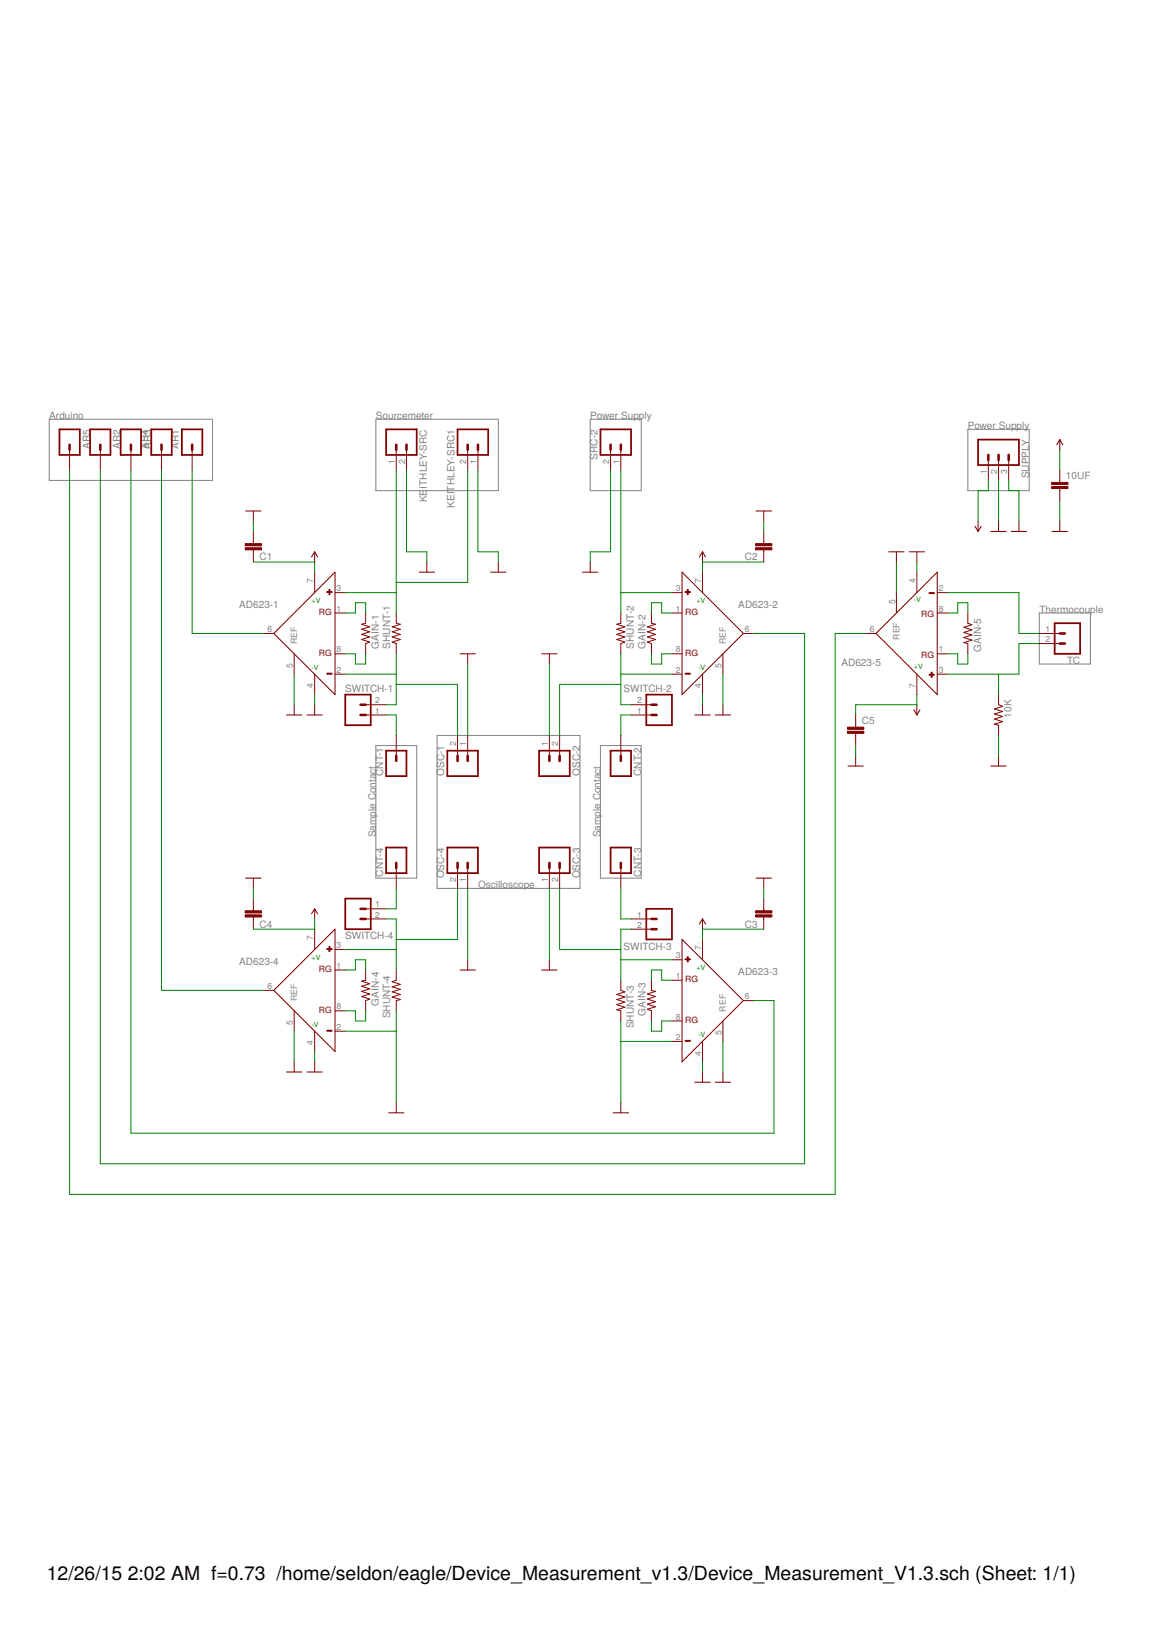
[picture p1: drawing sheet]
<svg xmlns="http://www.w3.org/2000/svg" width="210mm" height="297mm" viewBox="0 0 210 297" stroke-linecap="round" stroke-linejoin="round" font-family="sans-serif">
<path d="M9 76.3h29.7v11.1h-29.7zM68.4 76.3h22.2v13h-22.2zM107.4 76.3h9.2v13h-9.2zM176 78.1h11.2v11.2h-11.2zM189 111.6h9.3v9.3h-9.3zM68.4 135.7h7.4v24.1h-7.4zM79.5 133.9h26v27.8h-26zM109.2 135.7h7.4v24.1h-7.4z" fill="none" stroke="#808080" stroke-width=".18"/>
<g fill="none" stroke="#800000" stroke-width=".19">
<path d="M44.7 93h2.8M137.5 93h2.8M177.4 95.8l.5 .9 .6-.9M180.2 96.7h2.8M183.9 96.7h2.8M191.4 96.7h2.8M192.2 80.9l.6-.9 .5 .9M56.7 101.4l.5-1 .6 1M60.9 104.1v22.3l-11.1-11.1zM76.3 104.1h2.7M83.7 119h2.8M89.3 104.1h2.7"/>
<path d="M98.5 119h2.8M106 104.1h2.8M124.1 104.1l11.1 11.2-11.1 11.1zM127.2 101.4l.6-1 .5 1M161.7 100.4h2.7M165.4 100.4h2.8M170.5 104.1v22.3l-11.2-11.1zM52.1 130.1h2.8M55.8 130.1h2.8M126.4 130.1h2.8M130.1 130.1h2.8M154.2 139.4h2.8"/>
<path d="M166.2 129.2l.6 .9 .5-.9M180.2 139.4h2.8M44.7 159.8h2.8M137.5 159.8h2.8M56.7 166.3l.5-.9 .6 .9M60.9 169.1v22.3l-11.1-11.1zM83.7 176.6h2.8M98.5 176.6h2.8M124.1 171l11.1 11.1-11.1 11.2zM127.2 168.2l.6-.9 .5 .9M52.1 195.1h2.8M55.8 195.1h2.8"/>
<path d="M126.4 197h2.8M130.1 197h2.8M70.7 202.5h2.8M111.5 202.5h2.8"/>
</g>
<g fill="#800000" stroke="#800000" stroke-width=".18">
<path d="M59.8 107.3h.2v.9h-.2z"/>
<path d="M59.5 107.7h.9v.1h-.9z"/>
<path d="M59.5 122.5h.9v.2h-.9z"/>
<path d="M125 107.3h.2v.9h-.2z"/>
<path d="M124.6 107.7h1v.1h-1z"/>
<path d="M124.6 122.5h1v.2h-1z"/>
<path d="M125 174.1h.2v1h-.2z"/>
<path d="M124.6 174.5h1v.2h-1z"/>
<path d="M124.6 189.4h1v.1h-1z"/>
<path d="M59.8 172.3h.2v.9h-.2z"/>
<path d="M59.5 172.7h.9v.1h-.9z"/>
<path d="M59.5 187.5h.9v.2h-.9z"/>
<path d="M169.4 122.3h.1v1h-.1z"/>
<path d="M169 122.7h.9v.2h-.9z"/>
<path d="M169 107.9h.9v.1h-.9z"/>
<path d="M191.3 88.5h2.9v.4h-2.9z"/>
<path d="M191.3 87.8h2.9v.4h-2.9z"/>
<path d="M44.6 99h3v.3h-3z"/>
<path d="M44.6 99.7h3v.4h-3z"/>
<path d="M137.4 99h3v.3h-3z"/>
<path d="M137.4 99.7h3v.4h-3z"/>
<path d="M137.4 165.8h3v.4h-3z"/>
<path d="M137.4 166.5h3v.4h-3z"/>
<path d="M44.6 165.8h3v.4h-3z"/>
<path d="M44.6 166.5h3v.4h-3z"/>
<path d="M154.2 133.1h2.9v.4h-2.9z"/>
<path d="M154.2 132.4h2.9v.3h-2.9z"/>
</g>
<g fill="none" stroke="#800000" stroke-width=".18">
<path d="M12.7 81.9v3.7M18.2 81.9v3.7M23.8 81.9v3.7M29.4 81.9v3.7M34.9 81.9v3.7M46.1 93v1.9M46.1 96.7v2.3M72.1 81.9v3.7M73.9 81.9v3.7M85.1 81.9v3.7M86.9 81.9v3.7M111.1 81.9v3.7"/>
<path d="M112.9 81.9v3.7M138.9 93v1.9M138.9 96.7v2.3M177.9 94.9v1.8M179.8 83.7v3.7M181.6 83.7v3.7M181.6 94.9v1.8M183.5 83.7v3.7M185.3 94.9v1.8M192.8 80v1.9M192.8 85.6v2.2M192.8 88.9v2.2"/>
<path d="M192.8 94.9v1.8M46.1 100.1v2.2M47.9 115.3h1.9M53.5 119v3.7M57.2 100.4v1.9M57.2 104.1v3.8M60.9 107.9h1.9M60.9 111.6h1.9M60.9 119h1.9M66.5 111.6v1.8l-.7 .2 1.4 .5-1.4 .4 1.4 .5-1.4 .5 1.4 .4-1.4 .5 1.4 .5-.7 .2v1.9M72.1 111.6v1.8l.7 .2-1.5 .5 1.5 .4-1.5 .5 1.5 .5-1.5 .4 1.5 .5-1.5 .5 .8 .2v1.9M77.6 102.3v1.8"/>
<path d="M85.1 119v1.9M90.6 102.3v1.8M99.9 119v1.9M107.4 102.3v1.8M112.9 111.6v1.8l-.7 .2 1.5 .5-1.5 .4 1.5 .5-1.5 .5 1.5 .4-1.5 .5 1.5 .5-.8 .2v1.9M118.5 111.6v1.8l.7 .2-1.4 .5 1.4 .4-1.4 .5 1.4 .5-1.4 .4 1.4 .5-1.4 .5 .7 .2v1.9M122.2 107.9h1.9M122.2 111.6h1.9M122.2 119h1.9M127.8 100.4v1.9M127.8 104.1v3.8M131.5 119v3.7"/>
<path d="M135.2 115.3h1.9M138.9 100.1v2.2M157.5 115.3h1.8M163 100.4v1.9M163 107.9v3.7M166.8 100.4v1.9M166.8 104.1v3.8M170.5 107.9h1.8M170.5 111.6h1.8M170.5 119h1.8M176 111.6v1.8l.8 .3-1.5 .5 1.5 .4-1.5 .5 1.5 .5-1.5 .4 1.5 .5-1.5 .5 .7 .1v1.9M189 115.3h3.8"/>
<path d="M189 117.1h3.8M53.5 128.3v1.8M57.2 122.7v3.7M57.2 128.3v1.8M60.9 122.7h1.9M66.5 130.1h3.7M66.5 128.3h3.7M72.1 133.9v3.7M83.2 133.9v3.7M85.1 133.9v3.7M99.9 133.9v3.7M101.8 133.9v3.7"/>
<path d="M112.9 133.9v3.7M114.8 130.1h3.7M114.8 128.3h3.7M122.2 122.7h1.9M127.8 122.7v3.7M127.8 128.3v1.8M131.5 128.3v1.8M155.6 130.1v2.3M155.6 133.5v2.2M155.6 137.6v1.8M166.8 122.7v3.7M166.8 128.3v1.8"/>
<path d="M170.5 122.7h1.8M181.6 126.4v1.9l.8 .3-1.5 .4 1.5 .5-1.5 .4 1.5 .5-1.5 .5 1.5 .4-1.5 .5 .7 .2v1.9M181.6 137.6v1.8M46.1 159.8v1.9M72.1 158v3.7M83.2 158v3.7M85.1 158v3.7M99.9 158v3.7M101.8 158v3.7M112.9 158v3.7M138.9 159.8v1.9M46.1 163.6v2.2"/>
<path d="M46.1 166.9v2.2M57.2 165.4v1.9M57.2 169.1v3.7M60.9 172.8h1.9M60.9 176.6h1.9M66.5 176.6v1.8l-.7 .2 1.4 .4-1.4 .5 1.4 .5-1.4 .4 1.4 .5-1.4 .5 1.4 .4-.7 .3v1.9M66.5 167.3h3.7M66.5 165.4h3.7M72.1 176.6v1.8l-.8 .3 1.5 .5-1.5 .4 1.5 .5-1.5 .4 1.5 .5-1.5 .5 1.5 .4-.7 .2v1.9M85.1 174.7v1.9M99.9 174.7v1.9M112.9 178.4v1.9l.8 .2-1.5 .5 1.5 .5-1.5 .4 1.5 .5-1.5 .5 1.5 .4-1.5 .5 .7 .2v1.8"/>
<path d="M114.8 167.3h3.7M114.8 169.1h3.7M118.5 178.4v1.9l.7 .1-1.4 .5 1.4 .5-1.4 .4 1.4 .5-1.4 .5 1.4 .4-1.4 .5 .7 .3v1.8M122.2 174.7h1.9M122.2 178.4h1.9M127.8 167.3v1.8M127.8 171v3.7M138.9 163.6v2.2M138.9 166.9v2.2M47.9 180.3h1.9M53.5 184v3.7M53.5 193.3v1.8"/>
<path d="M57.2 187.7v3.7M57.2 193.3v1.8M60.9 187.7h1.9M60.9 184h1.9M122.2 189.5h1.9M122.2 185.8h1.9M127.8 189.5v3.8M127.8 195.1v1.9M131.5 185.8v3.7M131.5 195.1v1.9M135.2 182.1h1.9M72.1 200.7v1.8"/>
<path d="M112.9 200.7v1.8"/>
</g>
<g fill="none" stroke="#800000" stroke-width=".32">
<path d="M10.8 78.1h3.7v4.7h-3.7zM16.4 78.1h3.7v4.7h-3.7zM21.9 78.1h3.8v4.7h-3.8zM27.5 78.1h3.7v4.7h-3.7zM33.1 78.1h3.7v4.7h-3.7zM70.2 78.1h5.6v4.7h-5.6zM83.2 78.1h5.6v4.7h-5.6zM109.2 78.1h5.6v4.7h-5.6zM177.9 80h7.4v4.6h-7.4zM191.8 113.4h4.7v5.6h-4.7zM62.8 126.4h4.6v5.6h-4.6zM70.2 136.6h3.7v4.7h-3.7z"/>
<path d="M81.4 136.6h5.5v4.7h-5.5zM98.1 136.6h5.5v4.7h-5.5zM111.1 136.6h3.7v4.7h-3.7zM117.6 126.4h4.6v5.6h-4.6zM70.2 154.3h3.7v4.6h-3.7zM81.4 154.3h5.5v4.6h-5.5zM98.1 154.3h5.5v4.6h-5.5zM111.1 154.3h3.7v4.6h-3.7zM62.8 163.6h4.6v5.5h-4.6zM117.6 165.4h4.6v5.6h-4.6z"/>
</g>
<g fill="none" stroke="#800000" stroke-width=".47">
<path d="M12.7 80.9v1M18.2 80.9v1M23.8 80.9v1M29.4 80.9v1M34.9 80.9v1M72.1 80.9v1M73.9 80.9v1M85.1 80.9v1M86.9 80.9v1M111.1 80.9v1M112.9 80.9v1M179.8 82.8v.9"/>
<path d="M181.6 82.8v.9M183.5 82.8v.9M192.8 117.1h.9M192.8 115.3h.9M65.6 128.3h.9M65.6 130.1h.9M72.1 137.6v.9M83.2 137.6v.9M85.1 137.6v.9M99.9 137.6v.9M101.8 137.6v.9M112.9 137.6v.9"/>
<path d="M118.5 128.3h.9M118.5 130.1h.9M72.1 157.1v.9M83.2 157.1v.9M85.1 157.1v.9M99.9 157.1v.9M101.8 157.1v.9M112.9 157.1v.9M65.6 167.3h.9M65.6 165.4h.9M118.5 169.1h.9M118.5 167.3h.9"/>
</g>
<g fill="none" stroke="#008000" stroke-width=".18">
<path d="M12.7 85.6v131.8h139.2v-102.1h5.6M18.2 85.6v126.2h128.1v-96.5h-9.2M23.8 85.6v120.6h117v-24.1h-3.7M29.4 85.6v94.7h18.5M34.9 85.6v29.7h13M46.1 94.9v1.8M72.1 85.6v26M73.9 85.6v14.8h3.7v1.9M85.1 85.6v20.4h-13M86.9 85.6v14.8h3.7v1.9M111.1 85.6v14.8h-3.7v1.9M112.9 85.6v26"/>
<path d="M138.9 94.9v1.8M179.8 87.4v1.9h-1.9v5.6M181.6 87.4v7.5M183.5 87.4v1.9h1.8v5.6M192.8 81.9v3.7M192.8 91.1v3.8M46.1 102.3h11.1v1.8M62.8 111.6h1.8v-1.9h1.9v1.9M62.8 119h1.8v1.9h1.9v-1.9M62.8 107.9h9.3M72.1 119v9.3h-1.9M112.9 119v9.3h1.9"/>
<path d="M112.9 107.9h9.3M118.5 111.6v-1.9h1.9v1.9h1.8M118.5 119v1.9h1.9v-1.9h1.8M138.9 102.3h-11.1v1.8M163 102.3v5.6M166.8 102.3v1.8M172.3 107.9h13v7.4h3.7M172.3 111.6h1.9v-1.9h1.8v1.9M172.3 119h1.9v1.9h1.8v-1.9M189 117.1h-3.7v5.6h-13M53.5 122.7v5.6M57.2 126.4v1.9"/>
<path d="M62.8 122.7h9.3M70.2 130.1h1.9v3.8M72.1 124.6h11.1v9.3M85.1 120.9v13M99.9 120.9v13M112.9 124.6h-11.1v9.3M112.9 122.7h9.3M114.8 130.1h-1.9v3.8M127.8 126.4v1.9M131.5 122.7v5.6M155.6 135.7v1.9M166.8 126.4v1.9h-11.2v1.8"/>
<path d="M181.6 122.7v3.7M181.6 133.9v3.7M46.1 161.7v1.9M57.2 167.3v1.8h-11.1M62.8 176.6h1.8v-1.9h1.9v1.9M62.8 172.8h9.3M70.2 167.3h1.9v9.3M72.1 161.7v3.7h-1.9M83.2 161.7v9.3h-11.1M85.1 161.7v13M99.9 161.7v13M101.8 161.7v11.1h11.1"/>
<path d="M112.9 161.7v5.6h1.9M112.9 174.7h9.3M114.8 169.1h-1.9v9.3M118.5 178.4v-1.8h1.9v1.8h1.8M138.9 169.1h-11.1v1.9M138.9 161.7v1.9M53.5 187.7v5.6M57.2 191.4v1.9M62.8 187.7h9.3M62.8 184h1.8v1.8h1.9v-1.8M72.1 184v16.7M112.9 185.8v14.9"/>
<path d="M112.9 189.5h9.3M118.5 185.8v1.9h1.9v-1.9h1.8M127.8 193.3v1.8M131.5 189.5v5.6"/>
</g>
<g font-size="3.5">
<text x="8.5" y="287.5">12/26/15</text>
<text x="23.2" y="287.5">2:02 AM f=0.73 /home/seldon/eagle/Device_Measurement_v1.3/Device_Measurement_V1.3.sch (Sheet: 1/1)</text>
</g>
<g font-size="1.8" fill="#808080">
<text x="9" y="76.3">Arduino</text>
<text x="68.4" y="76.3">Sourcemeter</text>
<text x="107.4" y="76.3">Power Supply</text>
<text x="16.4" y="81.7" transform="rotate(-90 16.4 81.7)">AR5</text>
<text x="21.9" y="81.7" transform="rotate(-90 21.9 81.7)">AR2</text>
<text x="27" y="81.7" transform="rotate(-90 27 81.7)">AR4</text>
<text x="27.5" y="79.2" transform="rotate(-90 27.5 79.2)">3</text>
<text x="32.5" y="81.7" transform="rotate(-90 32.5 81.7)">AR1</text>
<text x="108.7" y="83.6" transform="rotate(-90 108.7 83.6)">SRC-2</text>
<text x="176.1" y="78.2">Power Supply</text>
<text x="77.6" y="89" transform="rotate(-90 77.6 89)">ITHLEY-SRC</text>
<text x="187.2" y="87.1" transform="rotate(-90 187.2 87.1)">SUPPLY</text>
<text x="193.9" y="87.2">10UF</text>
<text x="77.6" y="91.4" transform="rotate(-90 77.6 91.4)">KE</text>
<text x="82.7" y="92.5" transform="rotate(-90 82.7 92.5)">KEITHLEY-SRC1</text>
<text x="47.2" y="102">C1</text>
<text x="135.5" y="102">C2</text>
<text x="43.5" y="110.6">AD623-1</text>
<text x="134.3" y="110.6">AD623-2</text>
<text x="189.1" y="111.6">Thermocouple</text>
<text x="68.9" y="118.1" transform="rotate(-90 68.9 118.1)">GAIN-1</text>
<text x="71" y="118.1" transform="rotate(-90 71 118.1)">SHUNT-1</text>
<text x="115.3" y="118.1" transform="rotate(-90 115.3 118.1)">SHUNT-2</text>
<text x="117.4" y="118.1" transform="rotate(-90 117.4 118.1)">GAIN-2</text>
<text x="178.4" y="118.6" transform="rotate(-90 178.4 118.6)">GAIN-5</text>
<text x="62.8" y="125.9">SWITCH-1</text>
<text x="113.4" y="125.9">SWITCH-2</text>
<text x="153" y="121.2">AD623-5</text>
<text x="194.1" y="120.8">TC</text>
<text x="156.8" y="131.7">C5</text>
<text x="184" y="130.6" transform="rotate(-90 184 130.6)">10K</text>
<text x="69.7" y="141.3" transform="rotate(-90 69.7 141.3)">CNT-1</text>
<text x="80.8" y="141.3" transform="rotate(-90 80.8 141.3)">OSC-1</text>
<text x="105.5" y="141.3" transform="rotate(-90 105.5 141.3)">OSC-2</text>
<text x="116.6" y="141.3" transform="rotate(-90 116.6 141.3)">CNT-2</text>
<text x="68.4" y="152.4" transform="rotate(-90 68.4 152.4)">Sample Contact</text>
<text x="109.2" y="152.4" transform="rotate(-90 109.2 152.4)">Sample Contact</text>
<text x="69.7" y="159.6" transform="rotate(-90 69.7 159.6)">CNT-4</text>
<text x="80.8" y="159.9" transform="rotate(-90 80.8 159.9)">OSC-4</text>
<text x="86.9" y="161.7">Oscilloscope</text>
<text x="105.5" y="159.9" transform="rotate(-90 105.5 159.9)">OSC-3</text>
<text x="116.6" y="159.6" transform="rotate(-90 116.6 159.6)">CNT-3</text>
<text x="47.2" y="168.8">C4</text>
<text x="62.8" y="171">SWITCH-4</text>
<text x="113.4" y="172.8">SWITCH-3</text>
<text x="135.5" y="168.8">C3</text>
<text x="43.5" y="175.6">AD623-4</text>
<text x="134.3" y="177.5">AD623-3</text>
<text x="68.9" y="183" transform="rotate(-90 68.9 183)">GAIN-4</text>
<text x="71" y="185.3" transform="rotate(-90 71 185.3)">SHUNT-4</text>
<text x="117.4" y="184.9" transform="rotate(-90 117.4 184.9)">GAIN-3</text>
<text x="115.3" y="187.2" transform="rotate(-90 115.3 187.2)">SHUNT-3</text>
</g>
<g font-size="1.6" fill="#808080">
<text x="71.8" y="84.4" transform="rotate(-90 71.8 84.4)">1</text>
<text x="73.7" y="84.4" transform="rotate(-90 73.7 84.4)">2</text>
<text x="84.8" y="84.4" transform="rotate(-90 84.8 84.4)">2</text>
<text x="86.7" y="84.4" transform="rotate(-90 86.7 84.4)">1</text>
<text x="110.8" y="84.4" transform="rotate(-90 110.8 84.4)">2</text>
<text x="112.7" y="84.4" transform="rotate(-90 112.7 84.4)">1</text>
<text x="179.5" y="86.3" transform="rotate(-90 179.5 86.3)">1</text>
<text x="181.4" y="86.3" transform="rotate(-90 181.4 86.3)">2</text>
<text x="183.2" y="86.3" transform="rotate(-90 183.2 86.3)">3</text>
<text x="57" y="106.2" transform="rotate(-90 57 106.2)">7</text>
<text x="61.2" y="107.6">3</text>
<text x="122.9" y="107.6">3</text>
<text x="127.5" y="106.2" transform="rotate(-90 127.5 106.2)">7</text>
<text x="166.5" y="106.2" transform="rotate(-90 166.5 106.2)">4</text>
<text x="170.7" y="107.6">2</text>
<text x="61.2" y="111.3">1</text>
<text x="122.9" y="111.3">1</text>
<text x="162.8" y="109.9" transform="rotate(-90 162.8 109.9)">5</text>
<text x="170.7" y="111.3">8</text>
<text x="48.7" y="115">6</text>
<text x="54.1" y="117.3" transform="rotate(-90 54.1 117.3)">REF</text>
<text x="61.2" y="118.7">8</text>
<text x="122.9" y="118.7">8</text>
<text x="132" y="117.3" transform="rotate(-90 132 117.3)">REF</text>
<text x="135.5" y="115">6</text>
<text x="158.2" y="115">6</text>
<text x="163.6" y="116.4" transform="rotate(-90 163.6 116.4)">REF</text>
<text x="170.7" y="118.7">1</text>
<text x="190.2" y="115">1</text>
<text x="190.2" y="116.9">2</text>
<text x="53.3" y="121.6" transform="rotate(-90 53.3 121.6)">5</text>
<text x="57" y="125.3" transform="rotate(-90 57 125.3)">4</text>
<text x="61.2" y="122.5">2</text>
<text x="122.9" y="122.5">2</text>
<text x="127.5" y="125.3" transform="rotate(-90 127.5 125.3)">4</text>
<text x="131.2" y="121.6" transform="rotate(-90 131.2 121.6)">5</text>
<text x="166.5" y="125.3" transform="rotate(-90 166.5 125.3)">7</text>
<text x="170.7" y="122.5">3</text>
<text x="68.2" y="129.9">1</text>
<text x="68.2" y="128">2</text>
<text x="115.9" y="129.9">1</text>
<text x="115.9" y="128">2</text>
<text x="83" y="135.9" transform="rotate(-90 83 135.9)">2</text>
<text x="84.8" y="135.9" transform="rotate(-90 84.8 135.9)">1</text>
<text x="99.7" y="135.9" transform="rotate(-90 99.7 135.9)">1</text>
<text x="101.5" y="135.9" transform="rotate(-90 101.5 135.9)">2</text>
<text x="83" y="160.6" transform="rotate(-90 83 160.6)">2</text>
<text x="84.8" y="160.6" transform="rotate(-90 84.8 160.6)">1</text>
<text x="99.7" y="160.6" transform="rotate(-90 99.7 160.6)">1</text>
<text x="101.5" y="160.6" transform="rotate(-90 101.5 160.6)">2</text>
<text x="68.2" y="165.1">1</text>
<text x="68.2" y="167">2</text>
<text x="115.9" y="167">1</text>
<text x="57" y="171.1" transform="rotate(-90 57 171.1)">7</text>
<text x="61.2" y="172.6">3</text>
<text x="115.9" y="168.9">2</text>
<text x="127.5" y="173" transform="rotate(-90 127.5 173)">7</text>
<text x="48.7" y="180">6</text>
<text x="61.2" y="176.3">1</text>
<text x="122.9" y="174.4">3</text>
<text x="122.9" y="178.1">1</text>
<text x="54.1" y="182.3" transform="rotate(-90 54.1 182.3)">REF</text>
<text x="61.2" y="183.7">8</text>
<text x="122.9" y="185.6">8</text>
<text x="132" y="184.1" transform="rotate(-90 132 184.1)">REF</text>
<text x="135.5" y="181.9">6</text>
<text x="53.3" y="186.5" transform="rotate(-90 53.3 186.5)">5</text>
<text x="57" y="190.3" transform="rotate(-90 57 190.3)">4</text>
<text x="61.2" y="187.4">2</text>
<text x="122.9" y="189.3">2</text>
<text x="131.2" y="188.4" transform="rotate(-90 131.2 188.4)">5</text>
<text x="127.5" y="192.1" transform="rotate(-90 127.5 192.1)">4</text>
</g>
<g font-size="1.6" fill="#800000">
<text x="58" y="111.9">RG</text>
<text x="124.6" y="111.9">RG</text>
<text x="167.6" y="112.3">RG</text>
<text x="58" y="119.4">RG</text>
<text x="124.6" y="119.4">RG</text>
<text x="167.6" y="119.7">RG</text>
<text x="58" y="176.9">RG</text>
<text x="124.6" y="178.8">RG</text>
<text x="58" y="184.3">RG</text>
<text x="124.6" y="186.2">RG</text>
</g>
<g font-size="1.3" fill="#008000">
<text x="56.7" y="109.7">+V</text>
<text x="126.7" y="109.7">+V</text>
<text x="166.2" y="109.5">-V</text>
<text x="56.7" y="122">-V</text>
<text x="127" y="122">-V</text>
<text x="166.2" y="121.8">+V</text>
<text x="56.7" y="174.7">+V</text>
<text x="126.7" y="176.5">+V</text>
<text x="56.7" y="186.9">-V</text>
<text x="127" y="188.8">-V</text>
</g>
</svg>
